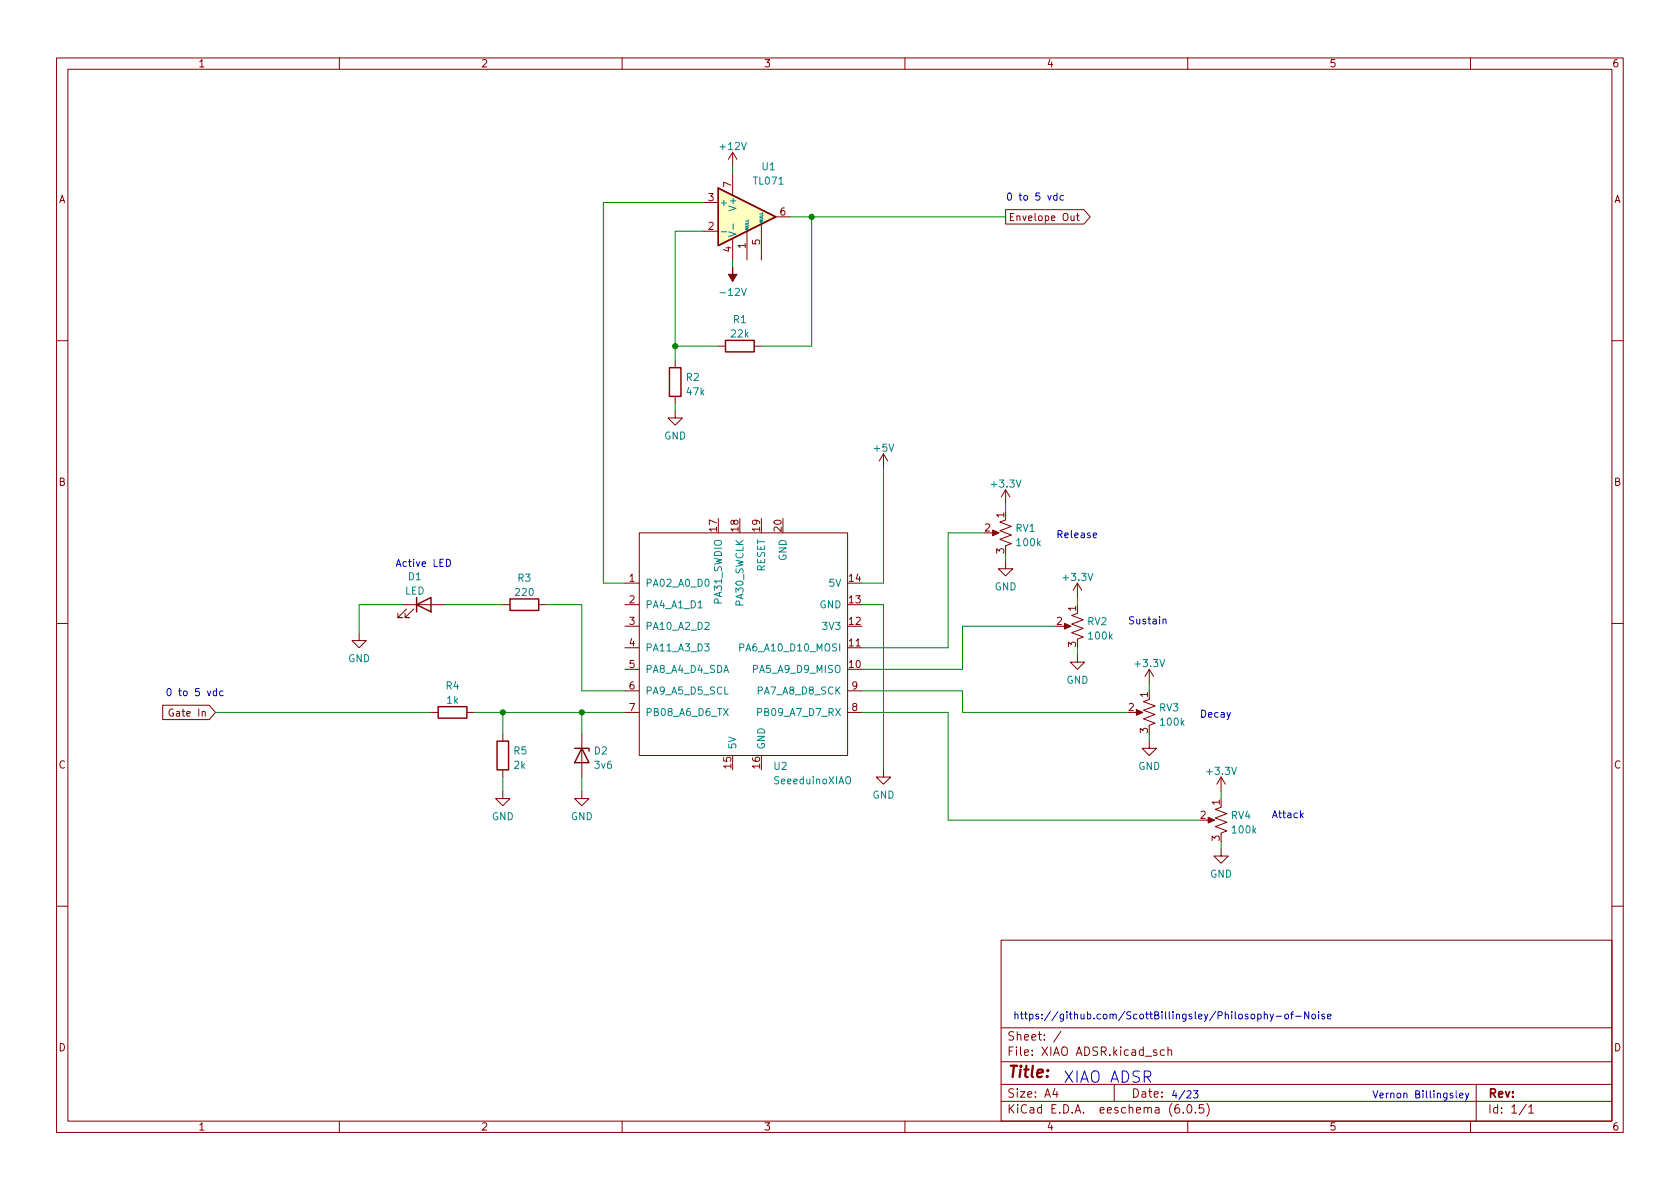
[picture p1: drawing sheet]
<svg xmlns="http://www.w3.org/2000/svg" width="297mm" height="210mm" viewBox="0 0 297 210" stroke-linecap="round" stroke-linejoin="round" font-family="sans-serif">
<g fill="none" stroke="#840000" stroke-width=".18">
<path d="M10 10.2h277v190.1h-277zM12 12.2h273v186.1h-273zM60 10.2v2M110 10.2v2M160 10.2v2M210 10.2v2M260 10.2v2M124.5 35.8h2.5M129.5 26.9l-.7 1.3M129.5 26.9v2.6M129.5 30.7v3.8M129.5 26.9l.8 1.3"/>
<path d="M134.6 39.6v6.4M137.2 38.3h2.5M177.8 37.1h13.8l1.2 1.2-1.2 1.3h-13.8zM189.4 38.2v.8h.3l.2-.1M189.9 38.2v.8M190.3 38.2h.5M190.5 37.7v1.1l.3 .2M124.5 40.9h2.5M129.5 42.2v3.8M132.1 40.9v5.1M10 60.2h2M119.4 72.6v1.3h1.2l-1.2 1.3-1.3-1.3h1.3"/>
<path d="M119.4 63.7v1.3M119.4 70.1v1.3M127 61.2h1.3M133.3 61.2h1.3M285 60.2h2M113 94.2h36.9v39.4h-36.9zM156.2 80.3l-.8 1.2M156.2 80.3v2.5M156.2 80.3l.8 1.2M175.3 94.2h1M177.8 99.3v1.3h1.3l-1.3 1.2-1.3-1.2h1.3M177.8 91.9l-1 .4 2 .8-2 .7 2 .8-2 .8 2 .7-1 .4"/>
<path d="M177.8 86.6l-.8 1.3M177.8 86.6v2.5M177.8 86.6l.8 1.3M10 110.2h2M63.5 112v1.3h1.3l-1.3 1.2-1.3-1.2h1.3M71.1 106.9h7.6M71.9 107.7l-1.5 1.5h.7h-.7v-.7M73.2 107.7l-1.6 1.5h.8h-.8v-.7M88.9 106.9h1.3M95.2 106.9h1.3M110.5 110.7h2.5M110.5 103.1h2.5"/>
<path d="M110.5 114.5h2.5M110.5 106.9h2.5M110.5 118.4h2.5M149.9 114.5h2.5M188 110.7h1M190.5 115.8v1.3h1.3l-1.3 1.3-1.3-1.3h1.3M190.5 108.5l-1 .3 2 .8-2 .8 2 .7-2 .8 2 .7-1 .4M190.5 103.1l-.8 1.3M190.5 103.1v2.6M190.5 103.1l.8 1.3M203.2 118.4l-.8 1.2M203.2 118.4v2.5"/>
<path d="M203.2 118.4l.8 1.2M285 110.2h2M28.8 124.7h8.2l1.1 1.3-1.1 1.2h-8.2zM30.6 125.4a.59 .59 0 0 0-.7 .6 .59 .59 0 0 0 .7 .6l.1-.5h-.3M76.2 126h1.3M82.5 126h1.3M88.9 139.9v1.3h1.3l-1.3 1.3-1.3-1.3h1.3M88.9 129.8v1.3M88.9 136.1v1.3M102.9 139.9v1.3h1.2l-1.2 1.3-1.3-1.3h1.3M102.9 129.8v7.6M110.5 122.2h2.5"/>
<path d="M110.5 126h2.5M149.9 122.2h2.5M149.9 126h2.5M156.2 136.1v1.3h1.3l-1.3 1.3-1.3-1.3h1.3M200.7 126h1M203.2 123.7l-1 .4 2 .7-2 .8 2 .8-2 .7 2 .8-1 .4M203.2 131.1v1.2h1.3l-1.3 1.3-1.3-1.3h1.3M215.9 137.4l-.8 1.3M215.9 137.4v2.5M215.9 137.4l.8 1.3M213.4 145h1M215.9 142.7l-1 .4 2 .8-2 .7 2 .8-2 .8 2 .7-1 .4"/>
<path d="M215.9 150.1v1.3h1.3l-1.3 1.2-1.3-1.2h1.3M10 160.2h2M177 166.3h108v32h-108zM285 160.2h2M60 198.3v2M110 198.3v2M160 198.3v2M177 194.8h108M177 191.8h108M177 187.8h108M177 181.8h108M186.5 192.5l-.4 1h1"/>
<path d="M186.9 193v1M187.6 182.4l-1.3 1.9M197 191.8v3M204.5 185.7l-.4-.1-.2 .2 .1 .3 .5 .1v.4h-.6M205.9 185.7l-.5-.1-.3 .3v.4l.2 .3h.6M206.5 185.8l.2-.2 .4 .1v.9M206.5 185.1v1.5M208.4 195.3a.59 .59 0 0 0-.7 .7v.5l.2 .3h.4l.2-.1 .1-.5-.2-.2-.4-.1-.3 .3M209.2 196.7v.1M210 198.3v2M210.1 195.4l.1-.1a.81 .81 0 0 1 .6 .7 .81 .81 0 0 1-.3 .8h-.1a.81 .81 0 0 1-.6-.6 .81 .81 0 0 1 .3-.8zM211.4 196.7v.1"/>
<path d="M212.8 195.3h-.7l-.1 .7 .2-.1 .5 .1 .2 .2-.1 .5-.2 .1-.6-.1M213.4 195.1a1.72 1.72 0 0 1 0 2.3M260 198.3v2M261 191.8v6.5M269.9 195.3l-1.3 1.9M270.3 195.8l.4-.5v1.5M270.3 196.8h.9"/>
</g>
<g fill="#840000" stroke="#840000" stroke-width=".18">
<path d="M213.6 144.5l1.2 .5-1.2 .5z"/>
<path d="M188.2 110.2l1.2 .5-1.2 .5z"/>
<path d="M129.5 47.2v1.3h.8l-.8 1.3-.7-1.3h.7z"/>
<path d="M175.5 93.7l1.2 .5-1.2 .5z"/>
<path d="M200.9 125.5l1.2 .5-1.2 .5z"/>
</g>
<path d="M127 33.3l10.2 5-10.2 5.1zM118.4 65h2v5.1h-2zM128.3 60.2h5v2h-5zM73.7 106.9l2.5-1.2v2.5zM73.7 105.7v2.5M90.2 105.9h5v2h-5zM77.5 125h5v2h-5zM87.9 131.1h2v5h-2zM101.6 132.3h2.5v.5M102.9 132.3l1.2 2.6h-2.5z" fill="none" stroke="#840000" stroke-width=".25"/>
<path d="M127 33.3l10.2 5-10.2 5.1z" fill="#ffffc2" stroke="#ffffc2" stroke-width=".18"/>
<path d="M129.6 39.6v1M127.5 41h1M128.8 41l1.3 .4-1.3 .4M123.4 107.5h.8M124.6 113.9h.8l-.5 .4 .4 .2v.5l-.2 .1-.5-.1M124.6 110.2l.5-.2 .3 .4-.8 .9h.8M124.8 102.5l.1-.1a.68 .68 0 0 1 .5 .7 .68 .68 0 0 1-.5 .6 .84 .84 0 0 1-.1-1.2zM130.8 114.5h.6l.1-.2v-.3l-.7-.1v1.2M127.9 125.3l.9 1.3M128.8 125.3l-.9 1.3M134 125.9h.6l.1-.2-.1-.3-.6-.1v1.3M149.6 137.5l.2-.2a.43 .43 0 0 1 .6 .5v.4a.42 .42 0 0 1-.4 .4 .42 .42 0 0 1-.5-.4z" fill="none" stroke="#008484" stroke-width=".18"/>
<g fill="none" stroke="#0000c2" stroke-width=".18">
<path d="M186.9 34.6h-.4l-.2 .2 .1 .5h.5M186.9 34.1v1.3M188 34.6h-.3l-.3 .2 .2 .5h.4M78.9 98.9a.64 .64 0 0 1 .8 .6 .64 .64 0 0 1-.8 .7zM193.3 94.7l.6-.2-.1-.2-.3-.1-.2 .2 .1 .6h.4M205.6 109.6l.2-.1h.3l.1 .8M38.3 122.2h-.4l-.2 .2 .1 .6h.5M38.3 121.8v1.2M39.4 122.2h-.3l-.3 .2 .2 .6h.4M230.1 144.1l.3 .5M230.4 143.8l-.5 .5M222.4 179.4l.3-.1 .3 .3-.1 .5h-.5"/>
<path d="M222.4 179.3v1.3M223.5 179.5l.2-.2 .3 .1 .1 .8M223.5 178.9v1.3M224.6 179.3l.3 .9M225.2 179.3l-.5 1.2-.1 .1M225.7 179.7h.9M227.3 179.4l.3-.1 .2 .3v.3l-.2 .3-.3-.1-.1-.2zM228.2 179.3h.5M228.7 178.9l-.3 .2v1.1M229.1 179.7h1M231.4 178.9v1.3l-.7-1.3v1.3M232.1 179.4l.3-.1 .2 .3v.3l-.2 .3-.3-.1-.2-.2z"/>
<path d="M233.2 178.9v.1M233.2 179.3v.9M234.2 179.4l-.3-.1-.2 .2 .1 .2 .4 .1v.3h-.5M234.7 179.8l.6-.2v-.2l-.4-.1-.2 .2 .1 .6h.5M211 192.9h.8l-.4 .5 .3 .1v.5l-.1 .1-.6-.1M257.5 192.9v1.1l.1 .1M258.1 193.7l.6-.1-.1-.2-.4-.1-.1 .2v.6h.5M259.1 193.3l.3 .8M259.7 193.3l-.4 1.2-.2 .1"/>
</g>
<g fill="none" stroke="#008400" stroke-width=".18">
<path d="M124.5 35.8h-17.8v67.3h3.8M129.5 29.5v1.2M139.7 38.3h38.1M143.5 38.3v22.9h-8.9M124.5 40.9h-5.1v22.8M129.5 46v1.2M119.4 61.2h7.6M119.4 71.4v1.2M156.2 82.8v20.3h-3.8M174 94.2h-6.4v20.3h-15.2M177.8 89.1v1.3M177.8 98v1.3"/>
<path d="M71.1 106.9h-7.6v5.1M78.7 106.9h10.2M96.5 106.9h6.4v15.3h7.6M152.4 106.9h3.8v29.2M186.7 110.7h-16.5v7.7h-17.8M190.5 105.7v1.2M190.5 114.5v1.3M38.1 126h38.1M83.8 126h26.7M88.9 126v3.8M88.9 137.4v2.5M102.9 126v3.8"/>
<path d="M102.9 137.4v2.5M152.4 126h15.2v19h44.5M152.4 122.2h17.8v3.8h29.2M203.2 120.9v1.3M203.2 129.8v1.3M215.9 139.9v1.3M215.9 148.8v1.3"/>
</g>
<g fill="#008400" stroke="#008400" stroke-width=".18">
<circle cx="143.5" cy="38.3" r=".46"/>
<circle cx="119.4" cy="61.2" r=".46"/>
<circle cx="102.9" cy="126" r=".46"/>
<circle cx="88.9" cy="126" r=".46"/>
</g>
<text font-size="2.8" fill="#840000" x="178" y="190.6">Title:</text>
<text font-size="2.8" fill="#0000c2" x="188" y="191.5">XIAO ADSR</text>
<g font-size="2.1" fill="#840000">
<text x="178" y="184">Sheet: /</text>
<text x="178" y="186.7">File: XIAO ADSR.kicad_sch</text>
<text x="178" y="196.9">KiCad E.D.A. eeschema (6.0.5)</text>
<text x="178" y="194.1">Size: A4</text>
<text x="200" y="194.1">Date:</text>
<text x="263" y="194.1">Rev:</text>
<text x="263" y="196.9">Id: 1/1</text>
</g>
<g font-size="1.8" fill="#840000">
<text x="35" y="11.9">1</text>
<text x="85" y="11.9">2</text>
<text x="135" y="11.9">3</text>
<text x="185" y="11.9">4</text>
<text x="235" y="11.9">5</text>
<text x="285" y="11.9">6</text>
<text x="10.3" y="35.9">A</text>
<text x="125.2" y="35.6">3</text>
<text x="129.3" y="33.1" transform="rotate(-90 129.3 33.1)">7</text>
<text x="285.3" y="35.9">A</text>
<text x="125.2" y="40.6">2</text>
<text x="137.9" y="38.1">6</text>
<text x="178.3" y="39.1">Envelope Out</text>
<text x="129.3" y="44.6" transform="rotate(-90 129.3 44.6)">4</text>
<text x="131.8" y="43.9" transform="rotate(-90 131.8 43.9)">1</text>
<text x="134.4" y="43.3" transform="rotate(-90 134.4 43.3)">5</text>
<text x="10.3" y="85.9">B</text>
<text x="285.3" y="85.9">B</text>
<text x="126.7" y="93.9" transform="rotate(-90 126.7 93.9)">17</text>
<text x="130.6" y="93.9" transform="rotate(-90 130.6 93.9)">18</text>
<text x="134.4" y="93.9" transform="rotate(-90 134.4 93.9)">19</text>
<text x="138.2" y="93.9" transform="rotate(-90 138.2 93.9)">20</text>
<text x="174.1" y="94">2</text>
<text x="177.5" y="91.5" transform="rotate(-90 177.5 91.5)">1</text>
<text x="177.5" y="97.9" transform="rotate(-90 177.5 97.9)">3</text>
<text x="111.3" y="102.9">1</text>
<text x="111.3" y="106.7">2</text>
<text x="150.1" y="106.7">13</text>
<text x="150.1" y="102.9">14</text>
<text x="111.3" y="110.5">3</text>
<text x="150.1" y="110.5">12</text>
<text x="186.8" y="110.5">2</text>
<text x="190.2" y="108.1" transform="rotate(-90 190.2 108.1)">1</text>
<text x="111.3" y="114.3">4</text>
<text x="111.3" y="118.1">5</text>
<text x="150.1" y="118.1">10</text>
<text x="150.1" y="114.3">11</text>
<text x="190.2" y="114.4" transform="rotate(-90 190.2 114.4)">3</text>
<text x="111.3" y="121.9">6</text>
<text x="111.3" y="125.7">7</text>
<text x="150.6" y="125.7">8</text>
<text x="150.6" y="121.9">9</text>
<text x="199.5" y="125.7">2</text>
<text x="202.9" y="123.3" transform="rotate(-90 202.9 123.3)">1</text>
<text x="30.7" y="126.7">Gate In</text>
<text x="202.9" y="129.6" transform="rotate(-90 202.9 129.6)">3</text>
<text x="10.3" y="135.9">C</text>
<text x="129.3" y="135.9" transform="rotate(-90 129.3 135.9)">15</text>
<text x="134.4" y="135.9" transform="rotate(-90 134.4 135.9)">16</text>
<text x="285.3" y="135.9">C</text>
<text x="215.6" y="142.3" transform="rotate(-90 215.6 142.3)">1</text>
<text x="212.2" y="144.8">2</text>
<text x="215.6" y="148.7" transform="rotate(-90 215.6 148.7)">3</text>
<text x="10.3" y="185.9">D</text>
<text x="285.3" y="185.9">D</text>
<text x="35" y="199.9">1</text>
<text x="85" y="199.9">2</text>
<text x="135" y="199.9">3</text>
<text x="185" y="199.9">4</text>
<text x="235" y="199.9">5</text>
<text x="285" y="199.9">6</text>
</g>
<g font-size="1.8" fill="#008484">
<text x="127.5" y="26.5">+12V</text>
<text x="133.3" y="32.6">TL071</text>
<text x="134.8" y="30.1">U1</text>
<text x="127.1" y="36.4">+</text>
<text x="130.2" y="36.9" transform="rotate(-90 130.2 36.9)">V+</text>
<text x="127.7" y="52.3">-12V</text>
<text x="129.3" y="59.7">22k</text>
<text x="129.7" y="57.1">R1</text>
<text x="121.3" y="67.4">R2</text>
<text x="121.5" y="69.9">47k</text>
<text x="117.4" y="77.7">GND</text>
<text x="154.6" y="79.9">+5V</text>
<text x="175.5" y="86.2">+3.3V</text>
<text x="179.6" y="94">RV1</text>
<text x="135.3" y="101.1" transform="rotate(-90 135.3 101.1)">RESET</text>
<text x="139.1" y="99.2" transform="rotate(-90 139.1 99.2)">GND</text>
<text x="179.9" y="96.6">100k</text>
<text x="71.6" y="105.1">LED</text>
<text x="72.2" y="102.6">D1</text>
<text x="91.2" y="105.4">220</text>
<text x="91.6" y="102.8">R3</text>
<text x="114" y="103.8">PA02_A0_D0</text>
<text x="114" y="107.6">PA4_A1_D1</text>
<text x="127.6" y="106.6" transform="rotate(-90 127.6 106.6)">PA31_SWDIO</text>
<text x="131.4" y="107.1" transform="rotate(-90 131.4 107.1)">PA30_SWCLK</text>
<text x="144.9" y="107.6">GND</text>
<text x="146.7" y="103.8">5V</text>
<text x="175.8" y="104.4">GND</text>
<text x="188.2" y="102.7">+3.3V</text>
<text x="114" y="111.4">PA10_A2_D2</text>
<text x="145.7" y="111.4">3V3</text>
<text x="192.3" y="110.5">RV2</text>
<text x="192.6" y="113.1">100k</text>
<text x="61.5" y="117.1">GND</text>
<text x="114" y="115.2">PA11_A3_D3</text>
<text x="114" y="119">PA8_A4_D4_SDA</text>
<text x="131.4" y="115.2">PA6_A10_D10_MOSI</text>
<text x="133.4" y="119">PA5_A9_D9_MISO</text>
<text x="200.9" y="118">+3.3V</text>
<text x="78.9" y="121.9">R4</text>
<text x="79" y="124.4">1k</text>
<text x="114" y="122.8">PA9_A5_D5_SCL</text>
<text x="134.2" y="122.8">PA7_A8_D8_SCK</text>
<text x="188.5" y="120.9">GND</text>
<text x="205" y="125.8">RV3</text>
<text x="114" y="126.6">PB08_A6_D6_TX</text>
<text x="134.5" y="126.6">PB09_A7_D7_RX</text>
<text x="205.3" y="128.3">100k</text>
<text x="90.9" y="133.4">R5</text>
<text x="90.9" y="135.9">2k</text>
<text x="105.1" y="133.4">D2</text>
<text x="105.2" y="135.9">3v6</text>
<text x="130.2" y="132.6" transform="rotate(-90 130.2 132.6)">5V</text>
<text x="135.3" y="132.6" transform="rotate(-90 135.3 132.6)">GND</text>
<text x="136.9" y="136.1">U2</text>
<text x="201.2" y="136.1">GND</text>
<text x="213.6" y="137">+3.3V</text>
<text x="137" y="138.7">SeeeduinoXIAO</text>
<text x="154.2" y="141.2">GND</text>
<text x="86.9" y="145">GND</text>
<text x="100.9" y="145">GND</text>
<text x="217.7" y="144.8">RV4</text>
<text x="218" y="147.4">100k</text>
<text x="213.9" y="155.2">GND</text>
</g>
<g font-size="1.8" fill="#0000c2">
<text x="177.8" y="35.5">0 to 5 vdc</text>
<text x="186.7" y="95.1">Release</text>
<text x="69.8" y="100.2">Active LED</text>
<text x="199.4" y="110.4">Sustain</text>
<text x="29.2" y="123.1">0 to 5 vdc</text>
<text x="212.1" y="126.9">Decay</text>
<text x="224.8" y="144.7">Attack</text>
<text x="179.1" y="180.2">https://github.com/ScottBillingsley/Philosophy-of-Noise</text>
<text x="207" y="194.2">4/23</text>
<text x="242.6" y="194.2">Vernon Billingsley</text>
</g>
<g font-size=".7" fill="#008484">
<text x="132.3" y="40.8" transform="rotate(-90 132.3 40.8)">NULL</text>
<text x="134.9" y="39.5" transform="rotate(-90 134.9 39.5)">NULL</text>
</g>
</svg>
